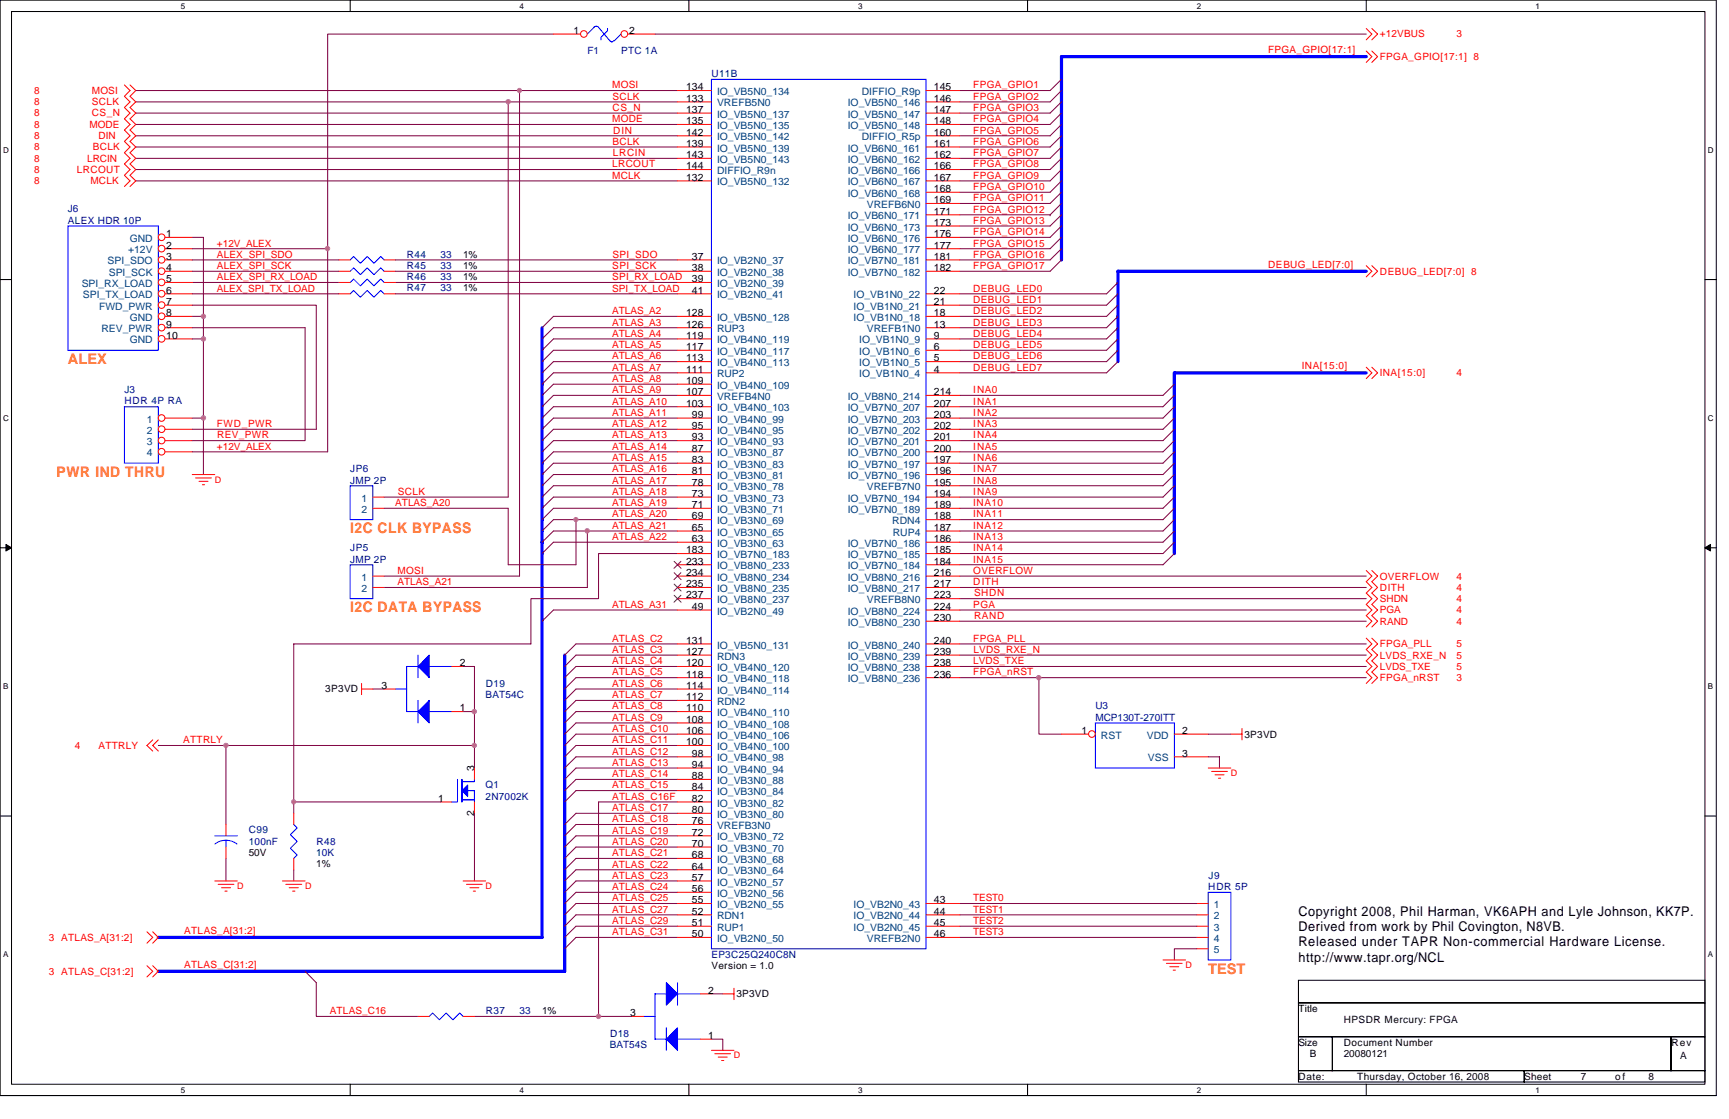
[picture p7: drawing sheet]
<svg xmlns="http://www.w3.org/2000/svg" width="432mm" height="279mm" viewBox="0 0 432 279" stroke-linecap="round" stroke-linejoin="round" font-family="sans-serif">
<path d="M0 0h428.6v273.6h-428.6zM2.9 2.9h422.9v267.8h-422.9z" fill="none" stroke="#000" stroke-width=".25"/>
<g fill="#fff">
<path d="M45.2 .4h1.1v2.2h-1.1z"/>
<path d="M45.2 271.1h1.1v2.2h-1.1z"/>
</g>
<path d="M87.5 0v2.9M87.5 270.7v2.9" fill="none" stroke="#000" stroke-width=".25"/>
<g fill="#fff">
<path d="M129.8 .4h1.1v2.2h-1.1z"/>
<path d="M129.8 271.1h1.1v2.2h-1.1z"/>
</g>
<path d="M172 0v2.9M172 270.7v2.9" fill="none" stroke="#000" stroke-width=".25"/>
<g fill="#fff">
<path d="M214.3 .4h1.1v2.2h-1.1z"/>
<path d="M214.3 271.1h1.1v2.2h-1.1z"/>
</g>
<path d="M256.6 0v2.9M256.6 270.7v2.9" fill="none" stroke="#000" stroke-width=".25"/>
<g fill="#fff">
<path d="M298.9 .4h1.1v2.2h-1.1z"/>
<path d="M298.9 271.1h1.1v2.2h-1.1z"/>
</g>
<path d="M341.2 0v2.9M341.2 270.7v2.9" fill="none" stroke="#000" stroke-width=".25"/>
<g fill="#fff">
<path d="M383.5 .4h1.1v2.2h-1.1z"/>
<path d="M383.5 271.1h1.1v2.2h-1.1z"/>
<path d="M.8 36.3h1.4v2.3h-1.4z"/>
<path d="M426.5 36.3h1.4v2.3h-1.4z"/>
<path d="M.8 103.3h1.4v2.2h-1.4z"/>
<path d="M426.5 103.3h1.4v2.2h-1.4z"/>
</g>
<path d="M0 69.8h2.9M425.8 69.8h2.8" fill="none" stroke="#000" stroke-width=".25"/>
<g fill="#fff">
<path d="M.8 170.2h1.3v2.3h-1.3z"/>
<path d="M426.5 170.2h1.3v2.3h-1.3z"/>
</g>
<path d="M0 136.8h2.9M425.8 136.8h2.8" fill="none" stroke="#000" stroke-width=".25"/>
<path d="M1.5 135.9l1.4 .9-1.4 .8zM425.8 136.8l1.4-.9v1.7z" fill="#000" stroke="#000" stroke-width=".25"/>
<g fill="#fff">
<path d="M.8 237.2h1.3v2.2h-1.3z"/>
<path d="M426.5 237.2h1.3v2.2h-1.3z"/>
</g>
<path d="M0 203.8h2.9M425.8 203.8h2.8M324.3 244.8h101.5v5.6h-101.5zM324.3 250.4h101.5v8.5h-101.5zM324.3 258.9h8.4v8.4h-8.4zM332.7 258.9h84.6v8.4h-84.6zM417.3 258.9h8.5v8.4h-8.5zM324.3 267.3h56.4v2.9h-56.4zM380.7 267.3h45.1v2.9h-45.1z" fill="none" stroke="#000" stroke-width=".25"/>
<g fill="none" stroke="#800040" stroke-width=".25">
<path d="M138.2 8.5h-56.4v53.6M163.6 8.5h177.6M265.1 19.8l-2.8 2.8h-22.6M33.9 25.4h93v98.7h-31M33.9 36.7h135.3M33.9 28.2h135.3M33.9 33.9h135.3M33.9 31.1h135.3M33.9 39.5h135.3M33.9 22.6h135.3M126.9 25.4h42.3M129.8 22.6v121.2h-33.9"/>
<path d="M265.1 28.2l-2.8 2.9h-22.6M265.1 22.6l-2.8 2.8h-22.6M265.1 36.7l-2.8 2.8h-22.6M265.1 33.9l-2.8 2.8h-22.6M265.1 25.4l-2.8 2.8h-22.6M265.1 31.1l-2.8 2.8h-22.6M265.1 39.5l-2.8 2.8h-22.6M33.9 45.2h135.3M33.9 42.3h135.3M48 59.3h2.8v19.7h-2.8M239.7 53.6h22.6M262.3 53.6h.1"/>
<path d="M265.1 59.3l-2.8 2.8h-22.6M265.1 53.6l-2.8 2.8h-22.6M265.1 42.3l-2.8 2.9h-22.6M265.1 56.4l-2.8 2.9h-22.6M265.1 45.2l-2.8 2.8h-22.6M265.1 48l-2.8 2.8h-22.6M265.1 50.8l-2.8 2.8M48 76.2h31v31h-31M48 62.1h33.8M48 64.9h36.6M48 67.7h36.6M48 73.4h36.6"/>
<path d="M48 70.5h36.6M50.8 79v25.4M81.8 62.1v50.7h-33.8M98.7 64.9h70.5M98.7 67.7h70.5M98.7 73.4h70.5M98.7 70.5h70.5M169.2 79h-31l-2.8 2.8M265.1 64.9l-2.8 2.8h-22.6M265.1 62.1l-2.8 2.8h-22.6M279.2 79l-2.8 2.8h-36.7M279.2 70.5l-2.8 2.9h-36.7"/>
<path d="M279.2 73.4l-2.8 2.8h-36.7M279.2 76.2l-2.8 2.8h-36.7M48 81.8h28.2v28.2h-28.2M48 84.6h2.8M169.2 84.6h-31l-2.8 2.9M169.2 90.3h-31l-2.8 2.8M169.2 98.7h-31l-2.8 2.9M169.2 81.8h-31l-2.8 2.8M169.2 87.5h-31l-2.8 2.8M169.2 93.1h-31l-2.8 2.8M169.2 95.9h-31l-2.8 2.8M279.2 81.8l-2.8 2.8h-36.7"/>
<path d="M279.2 84.6l-2.8 2.9h-36.7M279.2 87.5l-2.8 2.8h-36.7M279.2 90.3l-2.8 2.8h-36.7M293.3 95.9l-2.9 2.8h-50.7M293.3 98.7l-2.9 2.9h-50.7M48 104.4h2.8v14.1M169.2 115.7h-31l-2.8 2.8M169.2 112.8h-31l-2.8 2.9M169.2 118.5h-31l-2.8 2.8M169.2 107.2h-31l-2.8 2.8M169.2 101.6h-31l-2.8 2.8M169.2 104.4h-31l-2.8 2.8"/>
<path d="M169.2 110h-31l-2.8 2.8M293.3 118.5l-2.9 2.8h-50.7M293.3 112.8l-2.9 2.9h-50.7M293.3 110l-2.9 2.8h-50.7M293.3 107.2l-2.9 2.8h-50.7M293.3 104.4l-2.9 2.8h-50.7M293.3 115.7l-2.9 2.8h-50.7M293.3 101.6l-2.9 2.8h-50.7M95.9 126.9h31v14.1h16.9v-11.2M146.7 132.6v14.1h-50.8M169.2 138.2h-19.7v11.3h-16.9v11.3h-59.2v42.3M169.2 129.8h-31l-2.8 2.8"/>
<path d="M169.2 135.4h-31l-2.8 2.8M169.2 132.6h-31l-2.8 2.8M169.2 124.1h-31l-2.8 2.8M169.2 121.3h-31l-2.8 2.8M169.2 126.9h-31l-2.8 2.9M293.3 124.1l-2.9 2.8h-50.7M293.3 132.6l-2.9 2.8h-50.7M293.3 129.8l-2.9 2.8h-50.7M293.3 138.2l-2.9 2.8h-50.7M293.3 126.9l-2.9 2.9h-50.7M293.3 135.4l-2.9 2.8h-50.7M293.3 121.3l-2.9 2.8h-50.7"/>
<path d="M169.2 152.3h-31l-2.8 2.8M239.7 146.7h101.5M239.7 143.8h101.5M239.7 155.1h101.5M239.7 152.3h101.5M239.7 149.5h101.5M93.1 172h2.8M115.7 166.4h2.8v25.4M115.7 177.7h2.8M169.2 177.7h-25.4l-2.8 2.8M169.2 163.6h-25.4l-2.8 2.8M169.2 160.8h-25.4l-2.8 2.8"/>
<path d="M169.2 174.9h-25.4l-2.8 2.8M169.2 169.2h-25.4l-2.8 2.8M169.2 166.4h-25.4l-2.8 2.8M169.2 172h-25.4l-2.8 2.9M239.7 160.8h101.5M239.7 163.6h101.5M239.7 166.4h101.5M239.7 169.2h101.5M259.5 169.2v14.1h5.6M39.5 186.1h16.9M118.5 186.1h-62.1v19.8M169.2 197.4h-25.4l-2.8 2.8"/>
<path d="M169.2 180.5h-25.4l-2.8 2.8M169.2 189h-25.4l-2.8 2.8M169.2 191.8h-25.4l-2.8 2.8M169.2 186.1h-25.4l-2.8 2.9M169.2 183.3h-25.4l-2.8 2.8M169.2 194.6h-25.4l-2.8 2.8M301.8 183.3h5.6M301.8 189h2.7v2.8M56.4 214.3v5.7M73.4 200.2h36.6M73.4 217.2v2.8M118.5 203.1v16.9"/>
<path d="M169.2 200.2h-19.7v53.6h8.4M169.2 217.2h-25.4l-2.8 2.8M169.2 214.3h-25.4l-2.8 2.9M169.2 208.7h-25.4l-2.8 2.8M169.2 205.9h-25.4l-2.8 2.8M169.2 211.5h-25.4l-2.8 2.8M169.2 220h-25.4l-2.8 2.8M169.2 203.1h-25.4l-2.8 2.8M169.2 231.3h-25.4l-2.8 2.8M169.2 234.1h-25.4l-2.8 2.8M169.2 228.4h-25.4l-2.8 2.9M169.2 225.6h-25.4l-2.8 2.8"/>
<path d="M169.2 222.8h-25.4l-2.8 2.8M239.7 231.3h59.2M239.7 228.4h59.2M239.7 234.1h59.2M239.7 225.6h59.2M298.9 236.9h-5.6v2.8M76.2 242.5l2.8 2.9v8.4h25.4M118.5 253.8h31M177.7 259.5h2.8v2.8M177.7 248.2h2.8"/>
</g>
<path d="M341.2 14.1h-76.1v50.8M341.2 67.7h-62v22.6M135.4 81.8v152.3h-95.9M341.2 93.1h-47.9v45.1M141 163.6v78.9h-101.5" fill="none" stroke="#00f" stroke-width=".8"/>
<g fill="none" stroke="#f00" stroke-width=".25">
<path d="M341.2 12.7l1.4 1.4-1.4 1.5M341.2 7.1l1.4 1.4-1.4 1.4M342.6 12.7l1.4 1.4-1.4 1.5M342.6 7.1l1.4 1.4-1.4 1.4M31.1 21.2l1.4 1.4-1.4 1.4 1.4 1.4-1.4 1.4 1.4 1.4-1.4 1.5 1.4 1.4-1.4 1.4 1.4 1.4-1.4 1.4 1.4 1.4-1.4 1.4 1.4 1.4-1.4 1.4 1.4 1.4-1.4 1.5 1.4 1.4-1.4 1.4M32.5 21.2l1.4 1.4-1.4 1.4 1.4 1.4-1.4 1.4 1.4 1.4-1.4 1.5 1.4 1.4-1.4 1.4 1.4 1.4-1.4 1.4 1.4 1.4-1.4 1.4 1.4 1.4-1.4 1.4 1.4 1.4-1.4 1.5 1.4 1.4-1.4 1.4M341.2 66.3l1.4 1.4-1.4 1.4M342.6 66.3l1.4 1.4-1.4 1.4M341.2 91.7l1.4 1.4-1.4 1.4M342.6 91.7l1.4 1.4-1.4 1.4M48 118.5h5.6M48.9 119.3h3.9"/>
<path d="M49.7 120.2h2.2M50.5 121h.6M341.2 142.5l1.4 1.3-1.4 1.4 1.4 1.5-1.4 1.4 1.4 1.4-1.4 1.4 1.4 1.4-1.4 1.4 1.4 1.4-1.4 1.4M341.2 159.3l1.4 1.5-1.4 1.4 1.4 1.4-1.4 1.4 1.4 1.4-1.4 1.4 1.4 1.4-1.4 1.4M342.6 142.5l1.4 1.3-1.4 1.4 1.4 1.5-1.4 1.4 1.4 1.4-1.4 1.4 1.4 1.4-1.4 1.4 1.4 1.4-1.4 1.4M342.6 159.3l1.4 1.5-1.4 1.4 1.4 1.4-1.4 1.4 1.4 1.4-1.4 1.4 1.4 1.4-1.4 1.4M90.3 172h2.8M90.3 170.6v2.8M38.1 184.7l-1.4 1.4 1.4 1.4M39.5 184.7l-1.4 1.4 1.4 1.4M301.8 191.8h5.6M302.6 192.6h3.9"/>
<path d="M303.4 193.5h2.3M304.3 194.3h.5M307.4 183.3h2.8M310.2 181.9v2.8M53.6 220h5.7M70.5 220h5.7M115.7 220h5.6M36.7 232.7l1.4 1.4-1.4 1.4M38.1 232.7l1.4 1.4-1.4 1.4M54.5 220.8h3.9M55.3 221.7h2.3M56.2 222.5h.5"/>
<path d="M71.4 220.8h4M72.2 221.7h2.3M73.1 222.5h.6M116.5 220.8h3.9M117.3 221.7h2.3M118.2 222.5h.5M290.4 239.7h5.7M36.7 241.1l1.4 1.4-1.4 1.4M38.1 241.1l1.4 1.4-1.4 1.4M180.5 248.2h2.8M183.3 246.8v2.8M291.3 240.5h3.9"/>
<path d="M292.1 241.4h2.3M293 242.2h.5M177.7 262.3h5.6M178.5 263.1h4M179.4 263.9h2.2M180.2 264.8h.6"/>
</g>
<path d="M17 56.4h22.5v31.1h-22.5z" fill="none" stroke="#00f" stroke-width=".25"/>
<circle cx="40.4" cy="59.2" r=".83" fill="#fff" stroke="#f00" stroke-width=".25"/>
<path d="M41.2 59.3h6.8" fill="none" stroke="#f00" stroke-width=".25"/>
<circle cx="40.4" cy="62.1" r=".83" fill="#fff" stroke="#f00" stroke-width=".25"/>
<path d="M41.2 62.1h6.8" fill="none" stroke="#f00" stroke-width=".25"/>
<circle cx="40.4" cy="64.9" r=".83" fill="#fff" stroke="#f00" stroke-width=".25"/>
<path d="M41.2 64.9h6.8" fill="none" stroke="#f00" stroke-width=".25"/>
<circle cx="40.4" cy="67.7" r=".83" fill="#fff" stroke="#f00" stroke-width=".25"/>
<path d="M41.2 67.7h6.8" fill="none" stroke="#f00" stroke-width=".25"/>
<circle cx="40.4" cy="70.5" r=".83" fill="#fff" stroke="#f00" stroke-width=".25"/>
<path d="M41.2 70.5h6.8" fill="none" stroke="#f00" stroke-width=".25"/>
<circle cx="40.4" cy="73.3" r=".83" fill="#fff" stroke="#f00" stroke-width=".25"/>
<path d="M41.2 73.4h6.8" fill="none" stroke="#f00" stroke-width=".25"/>
<circle cx="40.4" cy="76.2" r=".83" fill="#fff" stroke="#f00" stroke-width=".25"/>
<path d="M41.2 76.2h6.8" fill="none" stroke="#f00" stroke-width=".25"/>
<circle cx="40.4" cy="79" r=".83" fill="#fff" stroke="#f00" stroke-width=".25"/>
<path d="M41.2 79h6.8" fill="none" stroke="#f00" stroke-width=".25"/>
<circle cx="40.4" cy="81.8" r=".83" fill="#fff" stroke="#f00" stroke-width=".25"/>
<path d="M41.2 81.8h6.8" fill="none" stroke="#f00" stroke-width=".25"/>
<circle cx="40.4" cy="84.6" r=".83" fill="#fff" stroke="#f00" stroke-width=".25"/>
<path d="M84.6 67.7h2.9M95.9 67.7h2.8M41.2 84.6h6.8M118.5 191.8v2.8M73.4 203.1v2.8M73.4 214.3v2.9M110 200.2h2.8M118.5 200.2v2.9" fill="none" stroke="#f00" stroke-width=".25"/>
<path d="M115.4 197.4l1.4-1.4v2.8z" fill-rule="evenodd" fill="#00f" stroke="#00f" stroke-width=".25"/>
<path d="M148.3 6.8l.6-.2 .6 .2M148.4 6.8l-1.7 1.7M149.5 6.8l2.8 3.4 .5 .3 .5-.4M151.7 7.1v.6l-1.6 1.7v.5M155.1 8.5l-1.7 1.7M87.5 67.7l.8-.8 1.7 1.7 1.7-1.7 1.7 1.7 1.7-1.7 .8 .8M114.3 194.6v5.6h-1.5M115.4 195.2h3.1v-.6v.6h-2.8M115.4 194.6v5.6M115.4 199.7h3.1M116.8 197.4h1.7v2.8v-2.8h-1.2M73.4 205.9l.8 .8-1.7 1.7 1.7 1.7-1.7 1.7 1.7 1.7-.8 .8" fill="none" stroke="#00f" stroke-width=".25"/>
<circle cx="145.8" cy="8.5" r=".83" fill="#fff" stroke="#f00" stroke-width=".25"/>
<path d="M138.2 8.5h6.8" fill="none" stroke="#f00" stroke-width=".25"/>
<circle cx="155.9" cy="8.5" r=".83" fill="#fff" stroke="#f00" stroke-width=".25"/>
<path d="M156.8 8.5h6.8M84.6 73.4h2.9M95.9 73.4h2.8M298.9 225.6h2.9M298.9 228.4h2.9M298.9 231.3h2.9M298.9 234.1h2.9M298.9 236.9h2.9M157.9 253.8h2.9M174.9 259.5h2.8M174.9 248.2h2.8" fill="none" stroke="#f00" stroke-width=".25"/>
<path d="M87.5 73.4l.8-.9 1.7 1.7 1.7-1.7 1.7 1.7 1.7-1.7 .8 .9M273.6 180.5h19.7v11.3h-19.7zM301.8 222.8h5.6v16.9h-5.6zM160.8 253.8h2.8M166.4 256.6v5.7M166.4 248.2h-2.8v11.3h2.8M169.2 245.4v5.6M169.2 248.2h5.7M169.2 259.5h5.7" fill="none" stroke="#00f" stroke-width=".25"/>
<g fill="#00f" stroke="#00f" stroke-width=".25">
<path d="M169.2 256.6v5.7l-2.8-2.8z" fill-rule="evenodd"/>
<path d="M166.4 245.4l2.8 2.8-2.8 2.8z" fill-rule="evenodd"/>
</g>
<circle cx="272.7" cy="183.3" r=".83" fill="#fff" stroke="#f00" stroke-width=".25"/>
<path d="M95.9 172h2.8M112.8 177.7h2.9M112.8 166.4h2.9M265.1 183.3h6.8M293.3 183.3h8.5M293.3 189h8.5" fill="none" stroke="#f00" stroke-width=".25"/>
<g fill="#00f" stroke="#00f" stroke-width=".25">
<path d="M107.2 174.9v5.6l-2.8-2.8z" fill-rule="evenodd"/>
<path d="M107.2 163.6v5.6l-2.8-2.8z" fill-rule="evenodd"/>
</g>
<path d="M31.1 101.6h8.4v14.1h-8.4zM98.7 172h2.9M104.4 163.6v5.6M104.4 174.9v5.6M104.4 166.4h-2.8v11.3h2.8M107.2 166.4h5.6M107.2 177.7h5.6" fill="none" stroke="#00f" stroke-width=".25"/>
<circle cx="40.4" cy="104.4" r=".83" fill="#fff" stroke="#f00" stroke-width=".25"/>
<path d="M41.2 104.4h6.8" fill="none" stroke="#f00" stroke-width=".25"/>
<circle cx="40.4" cy="107.2" r=".83" fill="#fff" stroke="#f00" stroke-width=".25"/>
<path d="M41.2 107.2h6.8" fill="none" stroke="#f00" stroke-width=".25"/>
<circle cx="40.4" cy="110" r=".83" fill="#fff" stroke="#f00" stroke-width=".25"/>
<path d="M41.2 110h6.8" fill="none" stroke="#f00" stroke-width=".25"/>
<circle cx="40.4" cy="112.8" r=".83" fill="#fff" stroke="#f00" stroke-width=".25"/>
<g fill="none" stroke="#f00" stroke-width=".25">
<path d="M169.2 22.6h8.5M169.2 31.1h8.5M169.2 28.2h8.5M169.2 36.7h8.5M169.2 33.9h8.5M169.2 39.5h8.5M169.2 25.4h8.5M231.3 22.6h8.4M231.3 31.1h8.4M231.3 28.2h8.4M231.3 36.7h8.4M231.3 33.9h8.4"/>
<path d="M231.3 39.5h8.4M231.3 25.4h8.4M169.2 42.3h8.5M169.2 45.2h8.5M231.3 42.3h8.4M231.3 45.2h8.4M231.3 48h8.4M231.3 53.6h8.4M231.3 56.4h8.4M231.3 59.3h8.4M231.3 50.8h8.4M84.6 64.9h2.9"/>
<path d="M84.6 70.5h2.9M95.9 64.9h2.8M95.9 70.5h2.8M169.2 64.9h8.5M169.2 67.7h8.5M169.2 70.5h8.5M169.2 73.4h8.5M169.2 79h8.5M231.3 64.9h8.4M231.3 67.7h8.4M231.3 73.4h8.4M231.3 79h8.4"/>
<path d="M231.3 76.2h8.4M231.3 62.1h8.4M169.2 93.1h8.5M169.2 90.3h8.5M169.2 87.5h8.5M169.2 84.6h8.5M169.2 95.9h8.5M169.2 81.8h8.5M169.2 98.7h8.5M231.3 93.1h8.4M231.3 90.3h8.4M231.3 87.5h8.4"/>
<path d="M231.3 84.6h8.4M231.3 81.8h8.4M231.3 98.7h8.4M41.2 112.8h6.8M169.2 112.8h8.5M169.2 118.5h8.5M169.2 115.7h8.5M169.2 110h8.5M169.2 107.2h8.5M169.2 104.4h8.5M169.2 101.6h8.5M231.3 112.8h8.4"/>
<path d="M231.3 118.5h8.4M231.3 115.7h8.4M231.3 110h8.4M231.3 107.2h8.4M231.3 104.4h8.4M231.3 101.6h8.4M93.1 126.9h2.8M93.1 124.1h2.8M169.2 135.4h8.5M169.2 132.6h8.5M169.2 129.8h8.5M169.2 126.9h8.5"/>
<path d="M169.2 124.1h8.5M169.2 121.3h8.5M169.2 138.2h8.5M231.3 135.4h8.4M231.3 132.6h8.4M231.3 129.8h8.4M231.3 126.9h8.4M231.3 124.1h8.4M231.3 121.3h8.4M231.3 138.2h8.4M93.1 143.8h2.8M93.1 146.7h2.8"/>
<path d="M169.2 152.3h8.5M169.2 141h8.5M169.2 143.8h8.5M169.2 146.7h8.5M169.2 149.5h8.5M231.3 152.3h8.4M231.3 141h8.4M231.3 143.8h8.4M231.3 146.7h8.4M231.3 155.1h8.4M231.3 149.5h8.4M169.2 174.9h8.5"/>
<path d="M169.2 177.7h8.5M169.2 172h8.5M169.2 169.2h8.5M169.2 166.4h8.5M169.2 163.6h8.5M169.2 160.8h8.5M231.3 169.2h8.4M231.3 166.4h8.4M231.3 163.6h8.4M231.3 160.8h8.4M169.2 197.4h8.5M169.2 194.6h8.5"/>
<path d="M169.2 191.8h8.5M169.2 189h8.5M169.2 186.1h8.5M169.2 183.3h8.5M169.2 180.5h8.5M56.4 205.9v2.8M56.4 211.5v2.8M169.2 220h8.5M169.2 217.2h8.5M169.2 214.3h8.5M169.2 211.5h8.5M169.2 208.7h8.5"/>
<path d="M169.2 203.1h8.5M169.2 200.2h8.5M169.2 205.9h8.5M169.2 231.3h8.5M169.2 228.4h8.5M169.2 225.6h8.5M169.2 234.1h8.5M169.2 222.8h8.5M231.3 231.3h8.4M231.3 228.4h8.4M231.3 225.6h8.4M231.3 234.1h8.4"/>
<path d="M104.4 253.8h2.8M115.7 253.8h2.8"/>
</g>
<path d="M177.7 19.8h53.6v217.1h-53.6zM87.5 64.9l.8-.8 1.7 1.6 1.7-1.6 1.7 1.6 1.7-1.6 .8 .8M87.5 70.5l.8-.8 1.7 1.7 1.7-1.7 1.7 1.7 1.7-1.7 .8 .8M87.5 121.3h5.6v8.5h-5.6zM87.5 141h5.6v8.5h-5.6zM53.6 208.7h5.7M53.7 210.7a4.5 4.5 0 0 1 5.5 0M56.4 209.8v1.7M107.2 253.8l.8-.9 1.7 1.7 1.7-1.7 1.7 1.7 1.7-1.7 .9 .9" fill="none" stroke="#00f" stroke-width=".25"/>
<path d="M168.4 140.2l1.7 1.7M168.4 143l1.7 1.7M168.4 145.8l1.7 1.8M168.4 148.6l1.7 1.8M170.1 140.2l-1.8 1.7M170.1 143l-1.8 1.7M170.1 145.8l-1.8 1.8M170.1 148.6l-1.8 1.8" fill="none" stroke="#804000" stroke-width=".25"/>
<g fill="#f0f" stroke="#f0f" stroke-width=".25">
<circle cx="259.4" cy="169.2" r=".56"/>
<circle cx="126.9" cy="25.4" r=".56"/>
<circle cx="50.8" cy="79" r=".56"/>
<circle cx="50.8" cy="84.6" r=".56"/>
<circle cx="50.8" cy="104.3" r=".56"/>
<circle cx="81.8" cy="62.1" r=".56"/>
<circle cx="129.7" cy="22.6" r=".55"/>
<circle cx="146.6" cy="132.5" r=".56"/>
<circle cx="143.8" cy="129.7" r=".54"/>
<circle cx="149.5" cy="253.8" r=".56"/>
<circle cx="73.3" cy="200.2" r=".54"/>
<circle cx="56.4" cy="186.1" r=".55"/>
<circle cx="118.4" cy="177.7" r=".56"/>
<circle cx="118.5" cy="186.1" r=".55"/>
</g>
<g font-size="3.6" fill="#ff8000">
<text x="17" y="90.8">ALEX</text>
<text x="14.1" y="119">PWR IND THRU</text>
<text x="87.5" y="133.1">I2C CLK BYPASS</text>
<text x="87.5" y="152.9">I2C DATA BYPASS</text>
<text x="301.8" y="243.1">TEST</text>
</g>
<g font-size="3.3">
<text x="324.3" y="228.6">Copyright 2008, Phil Harman, VK6APH and Lyle Johnson, KK7P.</text>
<text x="324.3" y="232.5">Derived from work by Phil Covington, N8VB.</text>
<text x="324.3" y="236.3">Released under TAPR Non-commercial Hardware License.</text>
<text x="324.3" y="240.2">http://www.tapr.org/NCL</text>
</g>
<g font-size="2.5">
<text x="143.3" y="8.5">1</text>
<text x="157.1" y="8.5">2</text>
<text x="171.4" y="22.6">134</text>
<text x="233.3" y="22.6">145</text>
<text x="171.4" y="28.2">137</text>
<text x="171.4" y="25.4">133</text>
<text x="233.3" y="25.4">146</text>
<text x="233.3" y="28.2">147</text>
<text x="171.4" y="31">135</text>
<text x="171.4" y="33.9">142</text>
<text x="233.3" y="31">148</text>
<text x="233.3" y="33.9">160</text>
<text x="171.4" y="36.7">139</text>
<text x="171.4" y="39.5">143</text>
<text x="233.3" y="36.7">161</text>
<text x="233.3" y="39.5">162</text>
<text x="171.4" y="42.3">144</text>
<text x="171.4" y="45.1">132</text>
<text x="233.3" y="42.3">166</text>
<text x="233.3" y="45.1">167</text>
<text x="233.3" y="48">168</text>
<text x="233.3" y="53.6">171</text>
<text x="233.3" y="50.8">169</text>
<text x="41.5" y="59.2">1</text>
<text x="233.3" y="56.4">173</text>
<text x="233.3" y="59.2">176</text>
<text x="41.5" y="62.1">2</text>
<text x="41.5" y="64.9">3</text>
<text x="115.7" y="64.3">1%</text>
<text x="172.8" y="64.9">37</text>
<text x="233.3" y="62.1">177</text>
<text x="233.3" y="64.9">181</text>
<text x="41.5" y="67.7">4</text>
<text x="41.5" y="70.5">5</text>
<text x="115.7" y="67.1">1%</text>
<text x="115.7" y="70">1%</text>
<text x="172.8" y="67.7">38</text>
<text x="172.8" y="70.5">39</text>
<text x="233.3" y="67.7">182</text>
<text x="41.5" y="73.3">6</text>
<text x="41.5" y="76.2">7</text>
<text x="115.7" y="72.8">1%</text>
<text x="172.8" y="73.3">41</text>
<text x="233.3" y="76.2">21</text>
<text x="233.3" y="73.3">22</text>
<text x="41.5" y="81.8">9</text>
<text x="41.5" y="79">8</text>
<text x="171.4" y="81.8">126</text>
<text x="171.4" y="79">128</text>
<text x="233.3" y="79">18</text>
<text x="233.3" y="81.8">13</text>
<text x="41.5" y="84.6">10</text>
<text x="171.4" y="87.4">117</text>
<text x="171.4" y="84.6">119</text>
<text x="233.3" y="87.4">6</text>
<text x="233.3" y="84.6">9</text>
<text x="171.4" y="93">111</text>
<text x="171.4" y="95.9">109</text>
<text x="171.4" y="90.3">113</text>
<text x="233.3" y="93">4</text>
<text x="233.3" y="90.3">5</text>
<text x="171.4" y="101.5">103</text>
<text x="171.4" y="98.7">107</text>
<text x="233.3" y="101.5">207</text>
<text x="233.3" y="98.7">214</text>
<text x="172.8" y="107.1">95</text>
<text x="172.8" y="104.4">99</text>
<text x="233.3" y="107.1">202</text>
<text x="233.3" y="104.4">203</text>
<text x="172.8" y="112.8">87</text>
<text x="172.8" y="110">93</text>
<text x="233.3" y="112.8">200</text>
<text x="233.3" y="110">201</text>
<text x="172.8" y="118.4">81</text>
<text x="172.8" y="115.6">83</text>
<text x="233.3" y="118.4">196</text>
<text x="233.3" y="115.6">197</text>
<text x="172.8" y="124.1">73</text>
<text x="172.8" y="121.2">78</text>
<text x="233.3" y="124.1">194</text>
<text x="233.3" y="121.2">195</text>
<text x="172.8" y="129.7">69</text>
<text x="172.8" y="126.9">71</text>
<text x="233.3" y="126.9">189</text>
<text x="233.3" y="129.7">188</text>
<text x="172.8" y="135.3">63</text>
<text x="172.8" y="132.5">65</text>
<text x="233.3" y="135.3">186</text>
<text x="233.3" y="132.5">187</text>
<text x="171.4" y="138.2">183</text>
<text x="171.4" y="141">233</text>
<text x="171.4" y="143.8">234</text>
<text x="233.3" y="141">184</text>
<text x="233.3" y="138.2">185</text>
<text x="233.3" y="143.8">216</text>
<text x="171.4" y="146.6">235</text>
<text x="171.4" y="149.4">237</text>
<text x="233.3" y="146.6">217</text>
<text x="233.3" y="149.4">223</text>
<text x="172.8" y="152.3">49</text>
<text x="233.3" y="152.3">224</text>
<text x="233.3" y="155.1">230</text>
<text x="171.4" y="160.7">131</text>
<text x="233.3" y="160.7">240</text>
<text x="114.8" y="166.4">2</text>
<text x="171.4" y="166.4">120</text>
<text x="171.4" y="163.5">127</text>
<text x="233.3" y="166.4">238</text>
<text x="233.3" y="163.5">239</text>
<text x="81.2" y="172.9">3P3VD</text>
<text x="95.3" y="172">3</text>
<text x="171.4" y="172">114</text>
<text x="171.4" y="169.2">118</text>
<text x="233.3" y="169.2">236</text>
<text x="114.8" y="177.6">1</text>
<text x="171.4" y="174.8">112</text>
<text x="171.4" y="177.6">110</text>
<text x="171.4" y="183.3">106</text>
<text x="171.4" y="180.5">108</text>
<text x="270.1" y="183.3">1</text>
<text x="295.3" y="183.3">2</text>
<text x="310.8" y="184.1">3P3VD</text>
<text x="171.4" y="186.1">100</text>
<text x="172.8" y="191.7">94</text>
<text x="172.8" y="188.9">98</text>
<text x="295.3" y="188.9">3</text>
<text x="118.4" y="192.6" transform="rotate(-90 118.4 192.6)">3</text>
<text x="172.8" y="197.4">84</text>
<text x="172.8" y="194.6">88</text>
<text x="109.4" y="200.2">1</text>
<text x="118.4" y="203.7" transform="rotate(-90 118.4 203.7)">2</text>
<text x="172.8" y="203">80</text>
<text x="172.8" y="200.2">82</text>
<text x="172.8" y="208.7">72</text>
<text x="172.8" y="205.8">76</text>
<text x="62.1" y="213.7">50V</text>
<text x="172.8" y="214.3">68</text>
<text x="172.8" y="211.5">70</text>
<text x="79" y="216.6">1%</text>
<text x="172.8" y="219.9">57</text>
<text x="172.8" y="217.1">64</text>
<text x="172.8" y="225.6">55</text>
<text x="172.8" y="222.8">56</text>
<text x="233.3" y="225.6">43</text>
<text x="172.8" y="231.2">51</text>
<text x="172.8" y="228.4">52</text>
<text x="233.3" y="228.4">44</text>
<text x="233.3" y="231.2">45</text>
<text x="172.8" y="234">50</text>
<text x="233.3" y="234">46</text>
<text x="177.7" y="241.9">Version = 1.0</text>
<text x="176.9" y="248.1">2</text>
<text x="183.9" y="249">3P3VD</text>
<text x="135.4" y="253.2">1%</text>
<text x="157.4" y="253.7">3</text>
<text x="324.3" y="252.6">Title</text>
<text x="335.6" y="255.5">HPSDR Mercury: FPGA</text>
<text x="176.9" y="259.4">1</text>
<text x="324.3" y="261.1">Size</text>
<text x="327.1" y="263.9">B</text>
<text x="335.6" y="261.1">Document Number</text>
<text x="335.6" y="263.9">20080121</text>
<text x="417.4" y="261.1">Rev</text>
<text x="324.3" y="269.6">Date:</text>
<text x="339" y="269.6">Thursday, October 16, 2008</text>
<text x="380.7" y="269.6">Sheet</text>
<text x="394.8" y="269.6">7</text>
<text x="403.4" y="269.6">of</text>
<text x="411.7" y="269.6">8</text>
<text x="419.6" y="264.5">A</text>
</g>
<g font-size="2.5" fill="#f00">
<text x="344.6" y="9.4">+12VBUS</text>
<text x="363.8" y="9.4">3</text>
<text x="316.7" y="13.3">FPGA_GPIO[17:1]</text>
<text x="344.6" y="15">FPGA_GPIO[17:1] 8</text>
<text x="8.5" y="23.5">8</text>
<text x="22.9" y="23.5">MOSI</text>
<text x="152.9" y="22.1">MOSI</text>
<text x="243.1" y="22.1">FPGA_GPIO1</text>
<text x="8.5" y="26.3">8</text>
<text x="8.5" y="29.1">8</text>
<text x="22.9" y="29.1">CS_N</text>
<text x="22.9" y="26.3">SCLK</text>
<text x="153" y="24.9">SCLK</text>
<text x="153" y="27.7">CS_N</text>
<text x="243.1" y="27.7">FPGA_GPIO3</text>
<text x="243.1" y="24.9">FPGA_GPIO2</text>
<text x="8.5" y="31.9">8</text>
<text x="8.5" y="34.7">8</text>
<text x="22.4" y="31.9">MODE</text>
<text x="24.6" y="34.7">DIN</text>
<text x="152.9" y="30.5">MODE</text>
<text x="153.1" y="33.4">DIN</text>
<text x="243.1" y="33.4">FPGA_GPIO5</text>
<text x="243.1" y="30.5">FPGA_GPIO4</text>
<text x="8.5" y="40.4">8</text>
<text x="8.5" y="37.5">8</text>
<text x="21.8" y="40.4">LRCIN</text>
<text x="23.2" y="37.5">BCLK</text>
<text x="152.9" y="41.8">LRCOUT</text>
<text x="153" y="36.2">BCLK</text>
<text x="153" y="39">LRCIN</text>
<text x="243.1" y="36.2">FPGA_GPIO6</text>
<text x="243.1" y="41.8">FPGA_GPIO8</text>
<text x="243.1" y="39">FPGA_GPIO7</text>
<text x="8.5" y="46">8</text>
<text x="8.5" y="43.2">8</text>
<text x="19.2" y="43.2">LRCOUT</text>
<text x="22.6" y="46">MCLK</text>
<text x="152.9" y="44.6">MCLK</text>
<text x="243.1" y="44.6">FPGA_GPIO9</text>
<text x="243.1" y="47.5">FPGA_GPIO10</text>
<text x="243.1" y="53.1">FPGA_GPIO12</text>
<text x="243.1" y="50.2">FPGA_GPIO11</text>
<text x="243.1" y="58.7">FPGA_GPIO14</text>
<text x="243.1" y="55.9">FPGA_GPIO13</text>
<text x="54.2" y="61.6">+12V_ALEX</text>
<text x="54.2" y="64.3">ALEX_SPI_SDO</text>
<text x="153" y="64.3">SPI_SDO</text>
<text x="243.1" y="61.6">FPGA_GPIO15</text>
<text x="243.1" y="64.3">FPGA_GPIO16</text>
<text x="54.2" y="70">ALEX_SPI_RX_LOAD</text>
<text x="54.2" y="67.2">ALEX_SPI_SCK</text>
<text x="152.9" y="67.2">SPI_SCK</text>
<text x="152.9" y="70">SPI_RX_LOAD</text>
<text x="243.1" y="67.2">FPGA_GPIO17</text>
<text x="316.7" y="66.9">DEBUG_LED[7:0]</text>
<text x="344.6" y="68.6">DEBUG_LED[7:0] 8</text>
<text x="54.2" y="72.8">ALEX_SPI_TX_LOAD</text>
<text x="152.9" y="72.8">SPI_TX_LOAD</text>
<text x="243.1" y="72.8">DEBUG_LED0</text>
<text x="243.1" y="75.6">DEBUG_LED1</text>
<text x="152.9" y="81.3">ATLAS_A3</text>
<text x="152.9" y="78.4">ATLAS_A2</text>
<text x="243.1" y="81.3">DEBUG_LED3</text>
<text x="243.1" y="78.4">DEBUG_LED2</text>
<text x="152.9" y="86.9">ATLAS_A5</text>
<text x="152.9" y="84.1">ATLAS_A4</text>
<text x="152.9" y="89.7">ATLAS_A6</text>
<text x="243.1" y="84.1">DEBUG_LED4</text>
<text x="243.1" y="86.9">DEBUG_LED5</text>
<text x="243.1" y="89.7">DEBUG_LED6</text>
<text x="152.9" y="92.5">ATLAS_A7</text>
<text x="152.9" y="95.4">ATLAS_A8</text>
<text x="243.1" y="92.5">DEBUG_LED7</text>
<text x="325.1" y="92.2">INA[15:0]</text>
<text x="344.6" y="93.9">INA[15:0]</text>
<text x="363.8" y="93.9">4</text>
<text x="152.9" y="101">ATLAS_A10</text>
<text x="152.9" y="98.2">ATLAS_A9</text>
<text x="243.1" y="101">INA1</text>
<text x="243.1" y="98.2">INA0</text>
<text x="54.2" y="106.6">FWD_PWR</text>
<text x="152.9" y="103.8">ATLAS_A11</text>
<text x="152.9" y="106.6">ATLAS_A12</text>
<text x="243.1" y="103.8">INA2</text>
<text x="243.1" y="106.6">INA3</text>
<text x="54.2" y="112.3">+12V_ALEX</text>
<text x="54.3" y="109.5">REV_PWR</text>
<text x="152.9" y="112.3">ATLAS_A14</text>
<text x="152.9" y="109.5">ATLAS_A13</text>
<text x="243.1" y="112.3">INA5</text>
<text x="243.1" y="109.5">INA4</text>
<text x="152.9" y="117.9">ATLAS_A16</text>
<text x="152.9" y="115.1">ATLAS_A15</text>
<text x="243.1" y="117.9">INA7</text>
<text x="243.1" y="115.1">INA6</text>
<text x="99.4" y="123.6">SCLK</text>
<text x="152.9" y="120.7">ATLAS_A17</text>
<text x="152.9" y="123.6">ATLAS_A18</text>
<text x="243.1" y="123.6">INA9</text>
<text x="243.1" y="120.7">INA8</text>
<text x="98.7" y="126.4">ATLAS_A20</text>
<text x="152.9" y="129.2">ATLAS_A20</text>
<text x="152.9" y="126.4">ATLAS_A19</text>
<text x="243.1" y="129.2">INA11</text>
<text x="243.1" y="126.4">INA10</text>
<text x="152.9" y="134.8">ATLAS_A22</text>
<text x="152.9" y="132">ATLAS_A21</text>
<text x="243.1" y="134.8">INA13</text>
<text x="243.1" y="137.7">INA14</text>
<text x="243.1" y="132">INA12</text>
<text x="99.3" y="143.3">MOSI</text>
<text x="243.1" y="140.5">INA15</text>
<text x="243.1" y="143.3">OVERFLOW</text>
<text x="99.3" y="146.1">ATLAS_A21</text>
<text x="243.1" y="146.1">DITH</text>
<text x="243.2" y="148.9">SHDN</text>
<text x="344.6" y="144.7">OVERFLOW</text>
<text x="344.6" y="147.5">DITH</text>
<text x="363.8" y="147.5">4</text>
<text x="363.8" y="144.7">4</text>
<text x="152.9" y="151.8">ATLAS_A31</text>
<text x="243.1" y="151.8">PGA</text>
<text x="243.2" y="154.6">RAND</text>
<text x="344.6" y="150.3">SHDN</text>
<text x="344.6" y="153.2">PGA</text>
<text x="344.6" y="156">RAND</text>
<text x="363.8" y="150.3">4</text>
<text x="363.8" y="156">4</text>
<text x="363.8" y="153.2">4</text>
<text x="152.9" y="160.2">ATLAS_C2</text>
<text x="243.1" y="160.2">FPGA_PLL</text>
<text x="344.6" y="161.6">FPGA_PLL</text>
<text x="363.8" y="161.6">5</text>
<text x="152.9" y="163">ATLAS_C3</text>
<text x="152.9" y="165.9">ATLAS_C4</text>
<text x="243.1" y="165.9">LVDS_TXE</text>
<text x="243.1" y="163">LVDS_RXE_N</text>
<text x="344.6" y="164.4">LVDS_RXE_N</text>
<text x="344.6" y="167.3">LVDS_TXE</text>
<text x="363.8" y="164.4">5</text>
<text x="363.8" y="167.3">5</text>
<text x="152.9" y="171.5">ATLAS_C6</text>
<text x="152.9" y="168.7">ATLAS_C5</text>
<text x="243.1" y="168.7">FPGA_nRST</text>
<text x="344.6" y="170.1">FPGA_nRST</text>
<text x="363.8" y="170.1">3</text>
<text x="152.9" y="174.3">ATLAS_C7</text>
<text x="152.9" y="180">ATLAS_C9</text>
<text x="152.9" y="177.1">ATLAS_C8</text>
<text x="45.7" y="185.6">ATTRLY</text>
<text x="152.9" y="182.8">ATLAS_C10</text>
<text x="152.9" y="185.6">ATLAS_C11</text>
<text x="18.7" y="187">4</text>
<text x="24.6" y="187">ATTRLY</text>
<text x="152.9" y="191.2">ATLAS_C13</text>
<text x="152.9" y="188.4">ATLAS_C12</text>
<text x="152.9" y="194.1">ATLAS_C14</text>
<text x="152.9" y="196.8">ATLAS_C15</text>
<text x="152.9" y="202.5">ATLAS_C17</text>
<text x="152.9" y="199.7">ATLAS_C16F</text>
<text x="152.9" y="208.2">ATLAS_C19</text>
<text x="152.9" y="205.3">ATLAS_C18</text>
<text x="152.9" y="213.8">ATLAS_C21</text>
<text x="152.9" y="210.9">ATLAS_C20</text>
<text x="152.9" y="219.4">ATLAS_C23</text>
<text x="152.9" y="216.6">ATLAS_C22</text>
<text x="152.9" y="227.9">ATLAS_C27</text>
<text x="152.9" y="222.2">ATLAS_C24</text>
<text x="152.9" y="225">ATLAS_C25</text>
<text x="243.1" y="225">TEST0</text>
<text x="243.1" y="227.9">TEST1</text>
<text x="46" y="233.2">ATLAS_A[31:2]</text>
<text x="152.9" y="230.7">ATLAS_C29</text>
<text x="152.9" y="233.5">ATLAS_C31</text>
<text x="243.1" y="230.7">TEST2</text>
<text x="243.1" y="233.5">TEST3</text>
<text x="12.2" y="234.9">3 ATLAS_A[31:2]</text>
<text x="12.2" y="243.4">3 ATLAS_C[31:2]</text>
<text x="46" y="241.7">ATLAS_C[31:2]</text>
<text x="82.4" y="253.2">ATLAS_C16</text>
</g>
<g font-size="2.5" fill="#000080">
<text x="146.7" y="13.6">F1</text>
<text x="155.1" y="13.6">PTC 1A</text>
<text x="177.7" y="19.2">U11B</text>
<text x="17" y="53">J6</text>
<text x="17" y="55.9">ALEX HDR 10P</text>
<text x="101.6" y="64.3">R44</text>
<text x="110" y="64.3">33</text>
<text x="101.6" y="67.1">R45</text>
<text x="101.6" y="70">R46</text>
<text x="110" y="67.1">33</text>
<text x="110" y="70">33</text>
<text x="101.6" y="72.8">R47</text>
<text x="110" y="72.8">33</text>
<text x="31.1" y="98.2">J3</text>
<text x="31.1" y="101">HDR 4P RA</text>
<text x="87.5" y="117.9">JP6</text>
<text x="87.5" y="120.7">JMP 2P</text>
<text x="87.5" y="137.6">JP5</text>
<text x="87.5" y="140.5">JMP 2P</text>
<text x="121.3" y="171.4">D19</text>
<text x="121.3" y="174.3">BAT54C</text>
<text x="273.6" y="177.1">U3</text>
<text x="273.6" y="179.9">MCP130T-270ITT</text>
<text x="121.3" y="196.8">Q1</text>
<text x="121.3" y="199.6">2N7002K</text>
<text x="62.1" y="208.1">C99</text>
<text x="62.1" y="210.9">100nF</text>
<text x="79" y="213.7">10K</text>
<text x="79" y="210.9">R48</text>
<text x="301.8" y="219.4">J9</text>
<text x="301.8" y="222.2">HDR 5P</text>
<text x="177.7" y="239.1">EP3C25Q240C8N</text>
<text x="121.3" y="253.2">R37</text>
<text x="129.8" y="253.2">33</text>
<text x="152.3" y="261.7">BAT54S</text>
<text x="152.4" y="258.9">D18</text>
</g>
<g font-size="2.5" fill="#004080">
<text x="179.1" y="23.7">IO_VB5N0_134</text>
<text x="215.2" y="23.7">DIFFIO_R9p</text>
<text x="179.1" y="29.4">IO_VB5N0_137</text>
<text x="179.1" y="26.6">VREFB5N0</text>
<text x="211.7" y="26.6">IO_VB5N0_146</text>
<text x="211.7" y="29.4">IO_VB5N0_147</text>
<text x="179.1" y="32.2">IO_VB5N0_135</text>
<text x="179.1" y="35.1">IO_VB5N0_142</text>
<text x="211.7" y="32.2">IO_VB5N0_148</text>
<text x="215.2" y="35.1">DIFFIO_R5p</text>
<text x="179.1" y="37.8">IO_VB5N0_139</text>
<text x="179.1" y="40.7">IO_VB5N0_143</text>
<text x="211.7" y="37.8">IO_VB6N0_161</text>
<text x="211.7" y="40.7">IO_VB6N0_162</text>
<text x="179.1" y="43.5">DIFFIO_R9n</text>
<text x="179.1" y="46.3">IO_VB5N0_132</text>
<text x="211.7" y="43.5">IO_VB6N0_166</text>
<text x="211.7" y="46.3">IO_VB6N0_167</text>
<text x="211.7" y="49.1">IO_VB6N0_168</text>
<text x="216.5" y="51.9">VREFB6N0</text>
<text x="211.7" y="54.8">IO_VB6N0_171</text>
<text x="211.7" y="57.6">IO_VB6N0_173</text>
<text x="32" y="63.2">+12V</text>
<text x="32.4" y="60.4">GND</text>
<text x="211.7" y="60.4">IO_VB6N0_176</text>
<text x="211.7" y="63.2">IO_VB6N0_177</text>
<text x="20.4" y="71.7">SPI_RX_LOAD</text>
<text x="26.9" y="66">SPI_SDO</text>
<text x="27.2" y="68.9">SPI_SCK</text>
<text x="179.1" y="66">IO_VB2N0_37</text>
<text x="179.1" y="68.9">IO_VB2N0_38</text>
<text x="179.1" y="71.7">IO_VB2N0_39</text>
<text x="211.7" y="66">IO_VB7N0_181</text>
<text x="211.7" y="68.9">IO_VB7N0_182</text>
<text x="20.7" y="74.5">SPI_TX_LOAD</text>
<text x="24.8" y="77.3">FWD_PWR</text>
<text x="179.1" y="74.5">IO_VB2N0_41</text>
<text x="213.1" y="77.3">IO_VB1N0_21</text>
<text x="213.1" y="74.5">IO_VB1N0_22</text>
<text x="25.3" y="83">REV_PWR</text>
<text x="32.4" y="80.1">GND</text>
<text x="179.1" y="83">RUP3</text>
<text x="179.1" y="80.1">IO_VB5N0_128</text>
<text x="213.1" y="80.1">IO_VB1N0_18</text>
<text x="216.5" y="83">VREFB1N0</text>
<text x="32.4" y="85.8">GND</text>
<text x="179.1" y="88.6">IO_VB4N0_117</text>
<text x="179.1" y="85.8">IO_VB4N0_119</text>
<text x="214.6" y="88.6">IO_VB1N0_6</text>
<text x="214.6" y="85.8">IO_VB1N0_9</text>
<text x="179.1" y="94.2">RUP2</text>
<text x="179.1" y="91.4">IO_VB4N0_113</text>
<text x="214.6" y="94.2">IO_VB1N0_4</text>
<text x="214.6" y="91.4">IO_VB1N0_5</text>
<text x="179.1" y="97.1">IO_VB4N0_109</text>
<text x="179.1" y="99.9">VREFB4N0</text>
<text x="211.7" y="99.9">IO_VB8N0_214</text>
<text x="36.7" y="105.5">1</text>
<text x="179.1" y="105.5">IO_VB4N0_99</text>
<text x="179.1" y="102.7">IO_VB4N0_103</text>
<text x="211.7" y="105.5">IO_VB7N0_203</text>
<text x="211.7" y="102.7">IO_VB7N0_207</text>
<text x="36.7" y="108.3">2</text>
<text x="36.7" y="111.2">3</text>
<text x="36.7" y="114">4</text>
<text x="179.1" y="114">IO_VB3N0_87</text>
<text x="179.1" y="111.2">IO_VB4N0_93</text>
<text x="179.1" y="108.3">IO_VB4N0_95</text>
<text x="211.7" y="114">IO_VB7N0_200</text>
<text x="211.7" y="111.2">IO_VB7N0_201</text>
<text x="211.7" y="108.3">IO_VB7N0_202</text>
<text x="179.1" y="119.6">IO_VB3N0_81</text>
<text x="179.1" y="116.8">IO_VB3N0_83</text>
<text x="211.7" y="119.6">IO_VB7N0_196</text>
<text x="211.7" y="116.8">IO_VB7N0_197</text>
<text x="90.3" y="125.3">1</text>
<text x="179.1" y="125.3">IO_VB3N0_73</text>
<text x="179.1" y="122.4">IO_VB3N0_78</text>
<text x="211.7" y="125.3">IO_VB7N0_194</text>
<text x="216.5" y="122.4">VREFB7N0</text>
<text x="90.3" y="128.1">2</text>
<text x="179.1" y="130.9">IO_VB3N0_69</text>
<text x="179.1" y="128.1">IO_VB3N0_71</text>
<text x="211.7" y="128.1">IO_VB7N0_189</text>
<text x="222.8" y="130.9">RDN4</text>
<text x="179.1" y="136.5">IO_VB3N0_63</text>
<text x="179.1" y="133.7">IO_VB3N0_65</text>
<text x="211.7" y="136.5">IO_VB7N0_186</text>
<text x="223" y="133.7">RUP4</text>
<text x="179.1" y="139.4">IO_VB7N0_183</text>
<text x="179.1" y="142.2">IO_VB8N0_233</text>
<text x="211.7" y="142.2">IO_VB7N0_184</text>
<text x="211.7" y="139.4">IO_VB7N0_185</text>
<text x="90.3" y="145">1</text>
<text x="90.3" y="147.8">2</text>
<text x="179.1" y="145">IO_VB8N0_234</text>
<text x="179.1" y="147.8">IO_VB8N0_235</text>
<text x="211.7" y="145">IO_VB8N0_216</text>
<text x="211.7" y="147.8">IO_VB8N0_217</text>
<text x="179.1" y="153.5">IO_VB2N0_49</text>
<text x="179.1" y="150.6">IO_VB8N0_237</text>
<text x="211.7" y="153.5">IO_VB8N0_224</text>
<text x="216.5" y="150.6">VREFB8N0</text>
<text x="179.1" y="161.9">IO_VB5N0_131</text>
<text x="211.7" y="156.3">IO_VB8N0_230</text>
<text x="211.7" y="161.9">IO_VB8N0_240</text>
<text x="179.1" y="167.6">IO_VB4N0_120</text>
<text x="179.1" y="164.7">RDN3</text>
<text x="211.7" y="167.6">IO_VB8N0_238</text>
<text x="211.7" y="164.7">IO_VB8N0_239</text>
<text x="179.1" y="173.2">IO_VB4N0_114</text>
<text x="179.1" y="170.3">IO_VB4N0_118</text>
<text x="211.7" y="170.3">IO_VB8N0_236</text>
<text x="179.1" y="176">RDN2</text>
<text x="179.1" y="178.8">IO_VB4N0_110</text>
<text x="179.1" y="184.4">IO_VB4N0_106</text>
<text x="179.1" y="181.7">IO_VB4N0_108</text>
<text x="275" y="184.4">RST</text>
<text x="286.4" y="184.4">VDD</text>
<text x="179.1" y="190.1">IO_VB4N0_98</text>
<text x="179.1" y="187.3">IO_VB4N0_100</text>
<text x="286.7" y="190.1">VSS</text>
<text x="179.1" y="195.7">IO_VB3N0_88</text>
<text x="179.1" y="192.9">IO_VB4N0_94</text>
<text x="179.1" y="201.4">IO_VB3N0_82</text>
<text x="179.1" y="198.5">IO_VB3N0_84</text>
<text x="179.1" y="209.8">IO_VB3N0_72</text>
<text x="179.1" y="204.2">IO_VB3N0_80</text>
<text x="179.1" y="207">VREFB3N0</text>
<text x="179.1" y="215.5">IO_VB3N0_68</text>
<text x="179.1" y="212.6">IO_VB3N0_70</text>
<text x="179.1" y="221.1">IO_VB2N0_57</text>
<text x="179.1" y="218.3">IO_VB3N0_64</text>
<text x="179.1" y="226.7">IO_VB2N0_55</text>
<text x="179.1" y="223.9">IO_VB2N0_56</text>
<text x="213.1" y="226.7">IO_VB2N0_43</text>
<text x="303.1" y="226.7">1</text>
<text x="179.1" y="232.4">RUP1</text>
<text x="179.1" y="229.6">RDN1</text>
<text x="213.1" y="229.6">IO_VB2N0_44</text>
<text x="213.1" y="232.4">IO_VB2N0_45</text>
<text x="303.1" y="229.6">2</text>
<text x="303.1" y="232.4">3</text>
<text x="179.1" y="235.2">IO_VB2N0_50</text>
<text x="216.5" y="235.2">VREFB2N0</text>
<text x="303.1" y="235.2">4</text>
<text x="303.1" y="238">5</text>
</g>
<g font-size="2.2" fill="#f00">
<text x="53.6" y="120.5">D</text>
<text x="307.4" y="193.8">D</text>
<text x="59.3" y="222">D</text>
<text x="76.2" y="222">D</text>
<text x="121.3" y="222">D</text>
<text x="296.1" y="241.7">D</text>
<text x="183.3" y="264.3">D</text>
</g>
<g font-size="2">
<text x="45.2" y="2.2">5</text>
<text x="129.8" y="2.2">4</text>
<text x="214.3" y="2.2">3</text>
<text x="298.9" y="2.2">2</text>
<text x="383.5" y="2.2">1</text>
<text x=".8" y="38.1">D</text>
<text x="426.5" y="38.1">D</text>
<text x=".8" y="105.1">C</text>
<text x="426.5" y="105.1">C</text>
<text x=".8" y="172">B</text>
<text x="426.5" y="172">B</text>
<text x=".8" y="239">A</text>
<text x="426.5" y="239">A</text>
<text x="45.2" y="272.9">5</text>
<text x="129.8" y="272.9">4</text>
<text x="214.3" y="272.9">3</text>
<text x="298.9" y="272.9">2</text>
<text x="383.5" y="272.9">1</text>
</g>
</svg>
